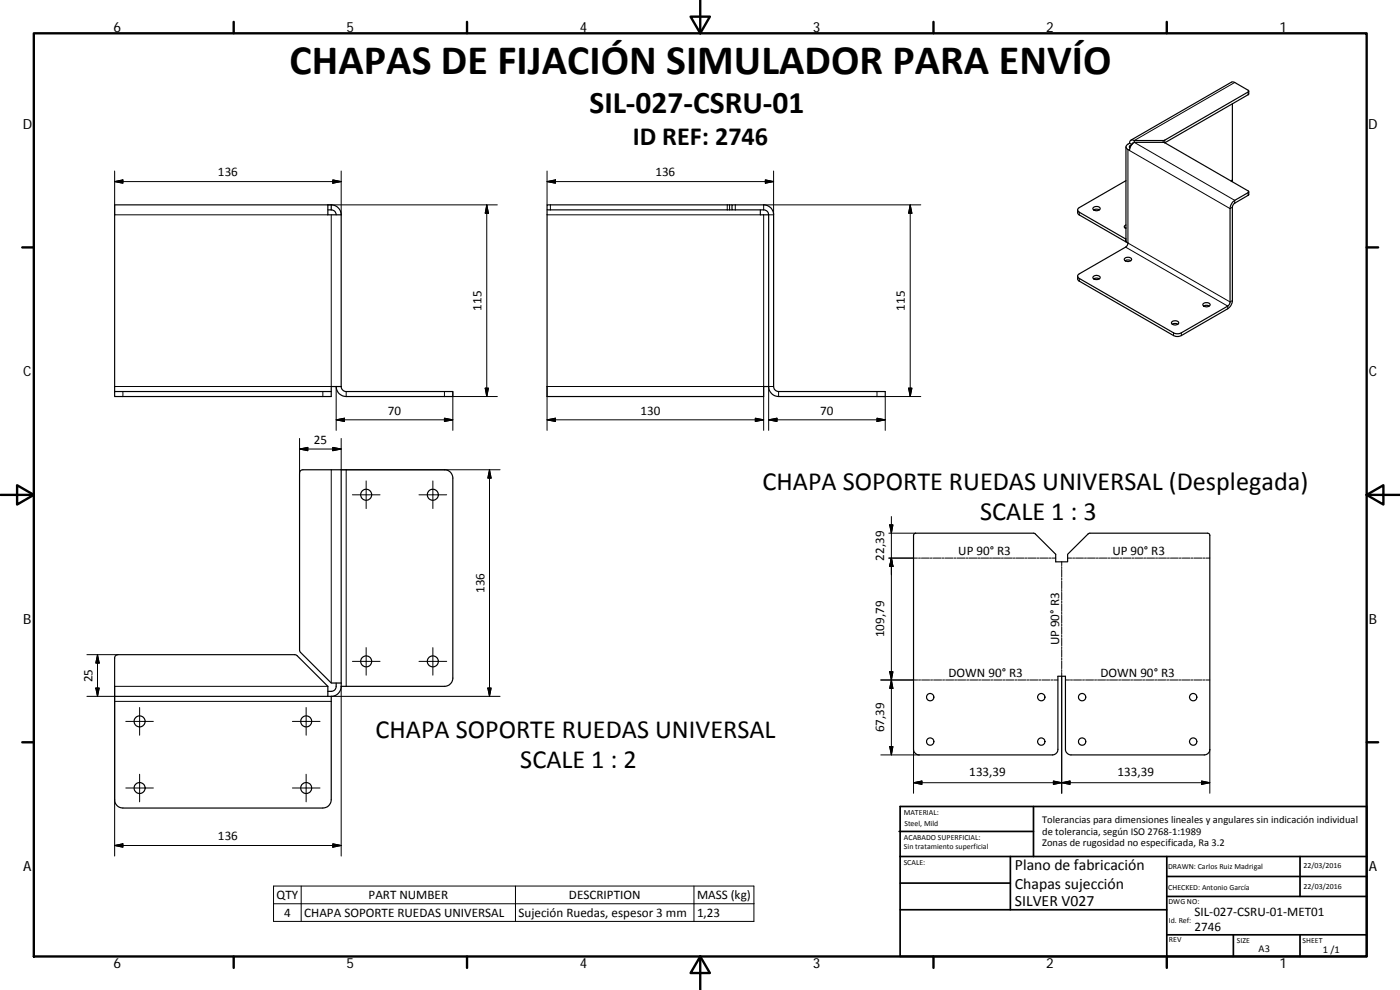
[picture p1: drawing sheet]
<svg xmlns="http://www.w3.org/2000/svg" width="420mm" height="297mm" viewBox="0 0 420 297" stroke-linecap="round" stroke-linejoin="round" font-family="sans-serif">
<g fill="none" stroke="#000" stroke-width=".36">
<path d="M369.9 31.1l-.1 23.4M374.8 27.3l-.2 1.1-25 14.4M337.9 54.2l-14 8.1a.73 .73 0 0 0-.5 .7 .73 .73 0 0 0 .5 .7l14 8.1M339 43l.7 .4M339.4 42.1l30.2-17.4 .8-.1 4.3 2.6-.1 .4-25 14.5-9.2 .1M339.6 43.4l-.5 .4-.2 .4 .2 .2M340.1 42.9l-.4 .4M340.4 42.2a.87 .87 0 0 0-1-.1 .87 .87 0 0 0-.4 .9M340.4 42.2v.5M349.6 42.8l-9.2-.1a3 3 0 0 0-1.4 2.5 1.02 1.02 0 0 1-1-.7 1.02 1.02 0 0 1 .3-1.1l.7-.4M349.6 42.8l25.1 14.5-.1 .5-4 2.3a3.2 3.2 0 0 0-1.4 2.5l-.1 28.4-.6 .8-14.2 8.2-.8 .1-1.1-.1-28.5-16.5a.73 .73 0 0 1-.5-.6 .73 .73 0 0 1 .5-.7l14.1-8.2a.93 .93 0 0 0 0-1.5l-.1-28.4M374.8 57.6l-.1 .9-4.1 2.5-.7 1v28.2a3.2 3.2 0 0 1-1.4 2.4l-14 8.1a2.56 2.56 0 0 1-2.3 0l-28.5-16.5-.3-.4v-1"/>
<path d="M98.4 61.5v3h4M98.4 63h1M99.4 61.5a3 3 0 0 1 3 3M99.4 63a1.45 1.45 0 0 1 1.5 1.5M99.4 61.5h-65v56M99.4 61.5v1.5M102.4 64.5v51.5M164.2 63v56h65v-3h1.5M219.7 61.5h-55.5v1.5h55.5M228.2 63v1.5h2.5M230.7 64.5a1.48 1.48 0 0 0-1.5-1.5h-9.5v-1.5h9.5a2.96 2.96 0 0 1 3 3v51.5a1.56 1.56 0 0 0 1.5 1.5h32v1.5h-32a3 3 0 0 1-3-3M230.7 64.5v51.5"/>
<path d="M323.4 63v.9l.5 .6 14.3 8.2M328.1 62.4a1.21 1.21 0 0 1 2 .3 1.26 1.26 0 0 1-2.1-.2zM328.2 63a1.62 1.62 0 0 1 1.7 0M337.5 77.6a1.33 1.33 0 0 1 2.1 .3 1.25 1.25 0 0 1-1.1 .6 1.25 1.25 0 0 1-1.1-.8zM337.7 78.2a1.69 1.69 0 0 1 1.7 0M337.9 68.3l-.2 .1M337.9 67.5a.54 .54 0 0 0-.5 .5 .54 .54 0 0 0 .5 .6M328.1 83a1.31 1.31 0 0 1 2.1 .3 1.24 1.24 0 0 1-2.2-.1zM328.2 83.7a1.62 1.62 0 0 1 1.7 0M351.6 96.6a1.22 1.22 0 0 1 2.1 .4 1.26 1.26 0 0 1-2.1-.2zM351.8 97.3a1.62 1.62 0 0 1 1.7 0M361 91.2a1.24 1.24 0 0 1 2.1 .4 1.27 1.27 0 0 1-2.1-.3z"/>
<path d="M361.2 91.8a1.62 1.62 0 0 1 1.7 0M34.4 117.5h65v1.5h-65zM100.9 116a3 3 0 0 0 3 3h32v-1.5h-32a1.56 1.56 0 0 1-1.5-1.5M102.4 116h-3v1.5M102.4 140.9v65M102.4 140.9h-11.5l-.6 .3-.4 .5v53.3l.3 .7 9.2 9.2h3M102.4 140.9h31a2.48 2.48 0 0 1 2.5 2.5v60.1a2.51 2.51 0 0 1-2.5 2.4h-31M274.4 160.2l.4-.2h35.4l.4 .1 6.2 6.2v2.3h3.6v-2.3l6.2-6.1 .5-.2 35.7 .1 .3 .6v64.1a1.68 1.68 0 0 1-1.7 1.7h-40a1.72 1.72 0 0 1-1.6-1.7v-21.9h-2.3v21.9a1.68 1.68 0 0 1-1.7 1.7h-40a1.72 1.72 0 0 1-1.6-1.7v-64.1zM34.4 208.9v-11.5l.2-.6 .8-.4h53.1l.7 .3 9.2 9.2v3M34.4 208.9h65M99.4 208.9v31a2.51 2.51 0 0 1-2.5 2.5h-60a2.48 2.48 0 0 1-2.5-2.5v-31M100.9 204.9v1a1.45 1.45 0 0 1-1.5 1.5h-1"/>
<path d="M102.4 205.9a3 3 0 0 1-3 3"/>
<circle cx="109.9" cy="148.4" r="1.65"/>
<circle cx="129.9" cy="148.4" r="1.66"/>
<circle cx="109.9" cy="198.4" r="1.64"/>
<circle cx="129.9" cy="198.4" r="1.64"/>
<circle cx="41.9" cy="216.4" r="1.65"/>
<circle cx="91.9" cy="216.4" r="1.64"/>
<circle cx="279.2" cy="209.2" r="1.1"/>
<circle cx="312.5" cy="209.2" r="1.1"/>
<circle cx="324.7" cy="209.2" r="1.1"/>
<circle cx="358.1" cy="209.2" r="1.1"/>
<circle cx="41.9" cy="236.4" r="1.65"/>
<circle cx="91.9" cy="236.4" r="1.64"/>
<circle cx="279.2" cy="222.5" r="1.1"/>
<circle cx="312.5" cy="222.5" r="1.1"/>
<circle cx="324.7" cy="222.5" r="1.1"/>
<circle cx="358.1" cy="222.5" r="1.1"/>
</g>
<g fill="none" stroke="#000" stroke-width=".3">
<path d="M370.6 24.7l-30.2 17.5M374.6 27.6v.8M34.4 54.5l2.5-.5v1zM34.4 51.3v13.2h64M34.4 54.5h68M99.9 54l2.5 .5-2.5 .5zM102.4 51.3v13.2M164.2 51.3v10.2M164.2 54.5l2.5-.5v1zM164.2 54.5h68M229.7 54l2.5 .5-2.5 .5zM232.2 51.3v13.2h-1.5"/>
<path d="M338.5 44.9v28l30.7 17.7 .7-.4M339 45.2l30.2 17.4 .7-.4M339.2 43.7v.4M340.4 42.7l30.2 17.4v.9M349.1 42.2v.5M349.6 42.1v.7M369.9 54l-.5 .3M374.6 57.8v.8M98.4 61.5h50.9M99.4 64.5v51.5h-65M146.1 61.5v57.5M146.1 61.5l.5 2.5h-1z"/>
<path d="M164.2 64.5h64M165.2 61.5v1.5M218.3 61.5v1.5M219 61.5v1.5M220.7 61.5v1.5M229.2 64.5v64.6M273.2 61.5v57.5M273.2 61.5l.5 2.5h-1zM276.3 61.5h-47.1v1.5M323.9 63.7v.8M337.8 74.1l30.7 17.7v.8M337.9 71.6l-.1 .9"/>
<path d="M323.9 83.5v.8M352.2 99.9v.8M354.5 99.9v.8M36.9 117.5v1.5M96.9 117.5v1.5M100.9 116v13.1M103.9 117.5v1.5M133.4 117.5v1.5M135.9 119h13.4M135.9 117.5v11.6M145.6 116.5h1l-.5 2.5zM229.2 116h-65v13.1"/>
<path d="M232.2 116h-1.5v13.1M233.7 117.5v1.5M263.2 117.5v1.5h13.1M265.7 119v10.1M272.7 116.5h1l-.5 2.5zM89.9 134.7l2.5-.5v1zM89.9 134.7h12.5M89.9 131.6v10.4M99.9 134.2l2.5 .5-2.5 .5zM100.9 126l2.5-.5v1zM100.9 126h35M102.4 131.6v9.3h47.7"/>
<path d="M133.4 125.5l2.5 .5-2.5 .5zM164.2 126l2.5-.5v1zM164.2 126h65M226.7 125.5l2.5 .5-2.5 .5zM230.7 126l2.5-.5v1zM230.7 126h35M263.2 125.5l2.5 .5-2.5 .5zM99.4 140.9v64M103.9 140.9v65M105.8 148.5h8.3M109.9 144.3v8.3M125.7 148.5h8.4"/>
<path d="M129.9 144.3v8.3M146.9 140.9v68M146.9 140.9l.5 2.5h-1zM266.8 160h8M267 157.5h1l-.5 2.5zM267.5 155v71.5M266.8 167.4h8.5M267.5 167.4l.5 2.5h-1zM275.7 167.4h.5M276.5 167.4h2.4M279.2 167.4h.6M280.1 167.4h2.4"/>
<path d="M282.8 167.4h.5M283.6 167.4h2.4M286.3 167.4h.6M287.2 167.4h2.4M289.9 167.4h.6M290.8 167.4h2.3M293.4 167.4h.6M294.3 167.4h2.4M297 167.4h.6M297.9 167.4h2.4M300.5 167.4h.6M301.4 167.4h2.4"/>
<path d="M304.1 167.4h.6M305 167.4h2.4M307.6 167.4h.7M308.5 167.4h2.4M311.2 167.4h.6M312.1 167.4h2.4M314.8 167.4h.6M315.6 167.4h1.2M318.6 168.6v1.1M318.6 170v.6M318.6 170.9v2.2M318.6 173.4v.6"/>
<path d="M318.6 174.3v2.3M318.6 176.9v.5M318.6 177.7v2.3M320.4 167.4h1.2M321.9 167.4h.6M322.8 167.4h2.4M325.5 167.4h.6M326.4 167.4h2.3M329 167.4h.6M329.9 167.4h2.4M332.6 167.4h.6M333.5 167.4h2.3"/>
<path d="M336.1 167.4h.6M337 167.4h2.4M339.7 167.4h.6M340.6 167.4h2.4M343.2 167.4h.6M344.1 167.4h2.4M346.8 167.4h.6M347.7 167.4h2.4M350.4 167.4h.6M351.2 167.4h2.4M353.9 167.4h.6M354.8 167.4h2.4"/>
<path d="M357.5 167.4h.6M358.4 167.4h2.3M361 167.4h.6M361.9 167.4h1.2M26.1 196.4h9.3M29.3 196.4l.5 2.5h-1zM29.3 196.4v12.5M105.8 198.4h8.3M109.9 194.3v8.3M125.7 198.4h8.4M129.9 194.3v8.3M318.6 180.3v.6"/>
<path d="M318.6 181.2v2.3M318.6 183.7v.6M318.6 184.6v2.3M318.6 187.2v.5M318.6 188v2.3M318.6 190.6v.6M318.6 191.5v2.2M318.6 194.1v.5M318.6 194.9v2.3M318.6 197.5v.5M318.6 198.3v2.3M26.1 208.9h8.3"/>
<path d="M28.8 206.4h1l-.5 2.5zM34.4 210.4h65M37.8 216.5h8.2M41.9 212.3v8.3M87.7 216.5h8.3M91.9 212.3v8.3M98.4 205.9h-64v51M99.4 208.9h50.7M102.4 205.9v51M146.4 206.4h1l-.5 2.5zM264.3 204h11.1M267 201.5h1l-.5 2.5z"/>
<path d="M267.5 204l.5 2.5h-1zM275.7 204h.6M276.6 204h2.4M279.3 204h.6M280.2 204h2.4M282.9 204h.6M283.8 204h2.4M286.5 204h.6M287.4 204h2.4M290.1 204h.6M291 204h2.4M293.7 204h.6"/>
<path d="M294.6 204h2.4M297.3 204h.6M298.2 204h2.5M301 204h.6M301.8 204h2.5M304.6 204h.5M305.5 204h2.4M308.2 204h.6M309.1 204h2.4M311.8 204h.6M312.7 204h2.4M315.4 204h.6"/>
<path d="M316.3 204h1.2M318.6 200.9v.6M318.6 201.8v36.2M319.8 204h1.2M321.3 204h.6M322.2 204h2.4M324.9 204h.6M325.8 204h2.4M328.5 204h.6M329.4 204h2.4M332.1 204h.6M333 204h2.4"/>
<path d="M335.7 204h.6M336.6 204h2.4M339.3 204h.6M340.2 204h2.4M342.9 204h.6M343.8 204h2.5M346.6 204h.5M347.4 204h2.5M350.2 204h.5M351.1 204h2.4M353.8 204h.6M354.7 204h2.4"/>
<path d="M357.4 204h.6M358.3 204h2.4M361 204h.6M361.9 204h1.2M37.8 236.4h8.2M41.9 232.3v8.3M87.7 236.4h8.3M91.9 232.3v8.3M264.3 226.5h11.5M267 224h1l-.5 2.5zM274.2 224.8v13.2M274.2 234.8l2.5-.5v1.1z"/>
<path d="M274.2 234.8h88.9M316.1 234.3l2.5 .5-2.5 .6zM318.6 234.8l2.5-.5v1.1zM360.6 234.3l2.5 .5-2.5 .6zM363.1 224.8v13.2M34.4 253.7l2.5-.5v1zM34.4 253.7h68M99.9 253.2l2.5 .5-2.5 .5zM82.1 265.9h144.2v10.6h-144.2zM82.1 271.2h144.2M90.4 265.9v10.6M154.7 265.9v10.6"/>
<path d="M208.3 265.9v10.6"/>
</g>
<g fill="none" stroke="#000" stroke-width=".71">
<path d="M10.1 10h400.1v277h-400.1zM70.1 6.6v3.4M140.2 6.6v3.4M207.3 5h5.8l-2.9 5zM210.2 0v10M280.2 6.6v3.4M350.2 6.6v3.4M6.7 74.2h3.4M410.2 74.2h3.4M.2 148.5h9.9M5.1 145.6l5 2.9-5 2.9zM410.2 148.5l5-2.9v5.8z"/>
<path d="M410.2 148.5h9.9M6.7 222.7h3.4M410.2 222.7h3.4M70.1 287v3.4M140.2 287v3.4M210.2 287l2.9 5h-5.8zM210.2 287v10M280.2 287v3.4M350.2 287v3.4"/>
</g>
<g fill="none" stroke="#000" stroke-width=".51">
<path d="M269.8 249.5h40.4M270.1 257h140.1M270.1 242h140.1v45h-140.1zM303.2 257v16M310.2 242v15M350.2 257v30M390.2 257v12M270.1 273h80.1M270.1 265h33.1M350.2 269h60M350.2 263h60M350.2 280.5h60"/>
<path d="M370.2 280.5v6.5M390.2 280.5v6.5"/>
</g>
<g fill="#000" stroke="#000" stroke-width=".3">
<path d="M34.4 54.5l2.5-.5v1zM99.9 54l2.5 .5-2.5 .5zM164.2 54.5l2.5-.5v1zM229.7 54l2.5 .5-2.5 .5zM146.1 61.5l.5 2.5h-1zM273.2 61.5l.5 2.5h-1zM145.6 116.5h1l-.5 2.5zM272.7 116.5h1l-.5 2.5zM89.9 134.7l2.5-.5v1zM99.9 134.2l2.5 .5-2.5 .5zM100.9 126l2.5-.5v1zM133.4 125.5l2.5 .5-2.5 .5z"/>
<path d="M164.2 126l2.5-.5v1zM226.7 125.5l2.5 .5-2.5 .5zM230.7 126l2.5-.5v1zM263.2 125.5l2.5 .5-2.5 .5zM146.9 140.9l.5 2.5h-1zM267 157.5h1l-.5 2.5zM267.5 167.4l.5 2.5h-1zM29.3 196.4l.5 2.5h-1zM28.8 206.4h1l-.5 2.5zM146.4 206.4h1l-.5 2.5zM267 201.5h1l-.5 2.5zM267.5 204l.5 2.5h-1z"/>
<path d="M267 224h1l-.5 2.5zM274.2 234.8l2.5-.5v1.1zM316.1 234.3l2.5 .5-2.5 .6zM318.6 234.8l2.5-.5v1.1zM360.6 234.3l2.5 .5-2.5 .6zM34.4 253.7l2.5-.5v1zM99.9 253.2l2.5 .5-2.5 .5z"/>
</g>
<text font-size="12.6" x="86.9" y="22.2">CHAPAS DE FIJACIÓN SIMULADOR PARA ENVÍO</text>
<text font-size="9.4" x="176.9" y="34">SIL‐027‐CSRU‐01</text>
<g font-size="7.9">
<text x="189.9" y="43.5">ID REF: 2746</text>
<text x="228.8" y="147">CHAPA SOPORTE RUEDAS UNIVERSAL (Desplegada)</text>
<text x="294.2" y="156">SCALE 1 : 3</text>
<text x="112.7" y="221.5">CHAPA SOPORTE RUEDAS UNIVERSAL</text>
<text x="156.2" y="230.5">SCALE 1 : 2</text>
</g>
<g font-size="4.7">
<text x="304.6" y="261.2">Plano de fabricación</text>
<text x="304.6" y="266.6">Chapas sujección</text>
<text x="304.6" y="272">SILVER V027</text>
</g>
<g font-size="4.2">
<text x="34" y="9.6">6</text>
<text x="104" y="9.6">5</text>
<text x="174" y="9.6">4</text>
<text x="244" y="9.6">3</text>
<text x="314" y="9.6">2</text>
<text x="384" y="9.6">1</text>
<text x="6.8" y="38.7">D</text>
<text x="410.6" y="38.7">D</text>
<text x="7" y="112.9">C</text>
<text x="410.8" y="112.9">C</text>
<text x="7" y="187.1">B</text>
<text x="410.8" y="187.1">B</text>
<text x="7" y="261.3">A</text>
<text x="410.8" y="261.3">A</text>
<text x="34" y="290.4">6</text>
<text x="104" y="290.4">5</text>
<text x="174" y="290.4">4</text>
<text x="244" y="290.4">3</text>
<text x="314" y="290.4">2</text>
<text x="384" y="290.4">1</text>
</g>
<g font-size="3.9">
<text x="65.4" y="52.9">136</text>
<text x="196.7" y="52.9">136</text>
<text x="144.5" y="93.2" transform="rotate(-90 144.5 93.2)">115</text>
<text x="271.6" y="93.2" transform="rotate(-90 271.6 93.2)">115</text>
<text x="116.4" y="124.4">70</text>
<text x="192.2" y="124.4">130</text>
<text x="246.2" y="124.4">70</text>
<text x="94.2" y="133.2">25</text>
<text x="287.6" y="166.6">UP 90° R3</text>
<text x="333.8" y="166.6">UP 90° R3</text>
<text x="265.4" y="168.2" transform="rotate(-90 265.4 168.2)">22,39</text>
<text x="145.4" y="177.9" transform="rotate(-90 145.4 177.9)">136</text>
<text x="265.4" y="191.2" transform="rotate(-90 265.4 191.2)">109,79</text>
<text x="317.8" y="193.6" transform="rotate(-90 317.8 193.6)">UP 90° R3</text>
<text x="284.7" y="203.2">DOWN 90° R3</text>
<text x="330.3" y="203.2">DOWN 90° R3</text>
<text x="27.7" y="204.7" transform="rotate(-90 27.7 204.7)">25</text>
<text x="265.4" y="219.8" transform="rotate(-90 265.4 219.8)">67,39</text>
<text x="290.9" y="232.7">133,39</text>
<text x="335.4" y="232.7">133,39</text>
<text x="65.4" y="252.1">136</text>
<text x="83" y="269.8">QTY</text>
<text x="110.6" y="269.7">PART NUMBER</text>
<text x="170.8" y="269.8">DESCRIPTION</text>
<text x="209.2" y="269.9">MASS (kg)</text>
<text x="85.2" y="275">4</text>
<text x="91.3" y="275.1">CHAPA SOPORTE RUEDAS UNIVERSAL</text>
<text x="155.6" y="275.1">Sujeción Ruedas, espesor 3 mm</text>
<text x="209.2" y="275.1">1,23</text>
<text x="358.5" y="274.9">SIL‐027‐CSRU‐01‐MET01</text>
<text x="358.5" y="279.4">2746</text>
</g>
<g font-size="3.1">
<text x="312.8" y="246.8">Tolerancias para dimensiones lineales y angulares sin indicación individual</text>
<text x="312.8" y="250.4">de tolerancia, según ISO 2768‐1:1989</text>
<text x="312.8" y="254">Zonas de rugosidad no especificada, Ra 3.2</text>
<text x="377.7" y="285.6">A3</text>
<text x="397" y="285.9">1 /1</text>
</g>
<g font-size="2.4">
<text x="271.2" y="244.4">MATERIAL:</text>
<text x="271.3" y="251.9">ACABADO SUPERFICIAL:</text>
<text x="271.4" y="247.9">Steel, Mild</text>
<text x="271.3" y="254.6">Sin tratamiento superficial</text>
<text x="271.2" y="259.7">SCALE:</text>
<text x="350.6" y="260.8">DRAWN: Carlos Ruiz Madrigal</text>
<text x="391.2" y="260.6">22/03/2016</text>
<text x="350.6" y="267">CHECKED: Antonio García</text>
<text x="391.2" y="266.6">22/03/2016</text>
<text x="350.7" y="271.4">DWG NO:</text>
<text x="350.8" y="276.8">Id. Ref:</text>
<text x="350.8" y="282.8">REV</text>
<text x="371.2" y="282.9">SIZE</text>
<text x="390.9" y="282.9">SHEET</text>
</g>
</svg>
